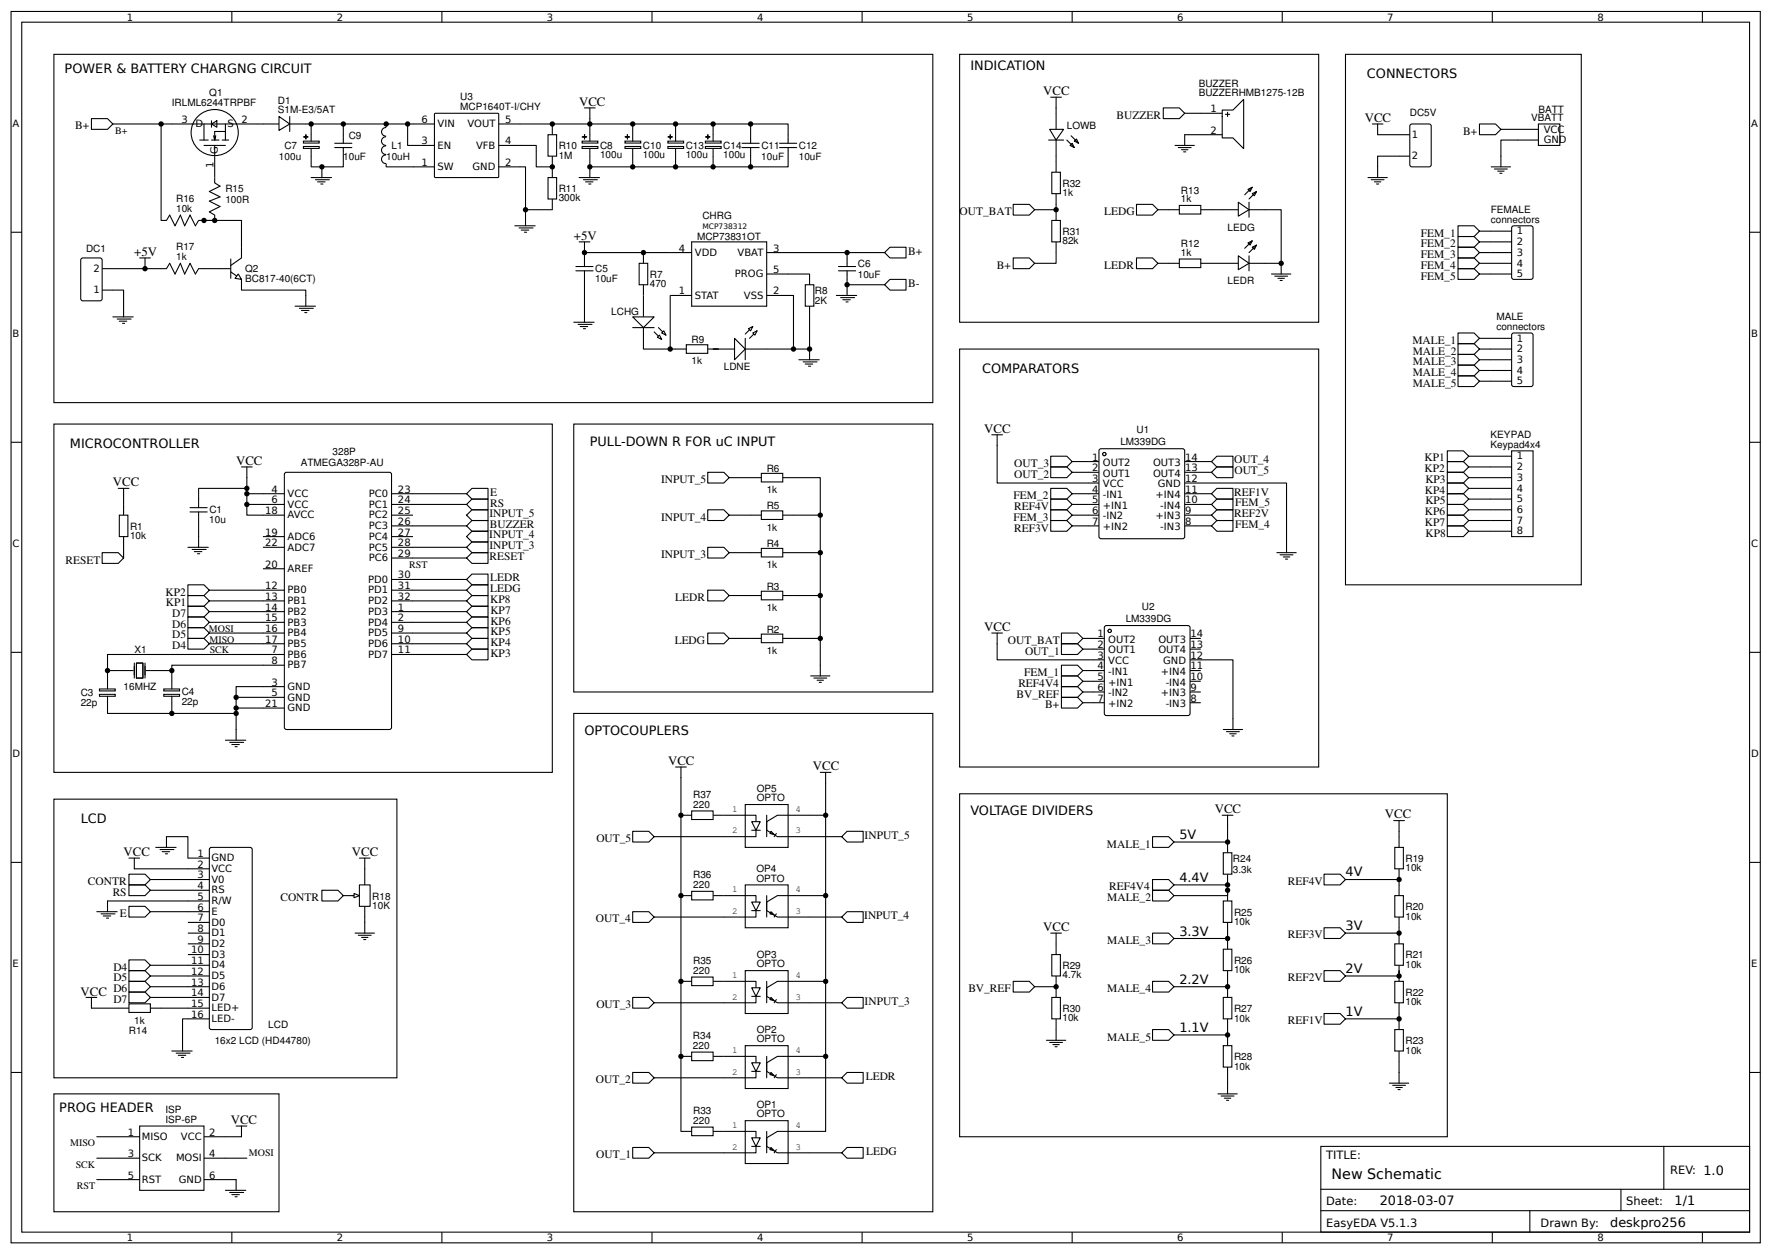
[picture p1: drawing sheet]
<svg xmlns="http://www.w3.org/2000/svg" width="437mm" height="310mm" viewBox="0 0 437 310" stroke-linecap="round" stroke-linejoin="round" font-family="sans-serif">
<g fill="none" stroke="#000" stroke-width=".26">
<path d="M2.7 2.8h431.8v304h-431.8zM5.4 5.5h426.5v298.7h-426.5zM57.2 2.8v2.7M109.1 2.8v2.7M160.9 2.8v2.7M212.8 2.8v2.7M264.7 2.8v2.7M316.5 2.8v2.7M368.4 2.8v2.7M420.2 2.8v2.7M2.7 57.3h2.7M431.9 57.3h2.6"/>
<path d="M2.7 109.2h2.7M70.5 116.7l25.6-.1 .5 .3 .1 62.7-.3 .4-25.7 .1-.4-.3-.1-62.7zM431.9 109.2h2.6M29.2 120.6h2.6M29.4 127.2h2.2v5.3h-2.2zM30.5 120.6v2.6M30.5 124.5v2.7M30.5 132.5v2.6M64.9 121.9h5.3M64.9 124.5h5.3M64.9 127.2h5.3M64.9 132.5h5.3"/>
<path d="M64.9 135.1h5.3M96.7 121.9h5.2M96.7 124.5h5.2M96.7 127.2h5.2M96.7 132.5h5.2M96.7 135.1h5.2M96.7 129.8h5.2M96.7 137.8h5.2M64.9 140.4h5.3M64.9 145.7h5.3M64.9 148.4h5.3M64.9 151h5.3"/>
<path d="M64.9 153.6h5.3M64.9 156.3h5.3M64.9 158.9h5.3M96.7 145.7h5.2M96.7 148.4h5.2M96.7 151h5.2M96.7 153.6h5.2M96.7 156.3h5.2M96.7 158.9h5.2M96.7 143.1h5.2M2.7 161.1h2.7M58.3 172.2h11.9"/>
<path d="M64.9 161.6h5.3M64.9 164.2h5.3M64.9 174.8h5.3M70.2 169.5h-11.9v13.2M96.7 161.6h5.2M431.9 161.1h2.6M55.6 182.7h5.1M56.7 183.3h3.4M57.2 183.8h1.9M58 184.3h.6M2.7 212.9h2.7M431.9 212.9h2.6"/>
<path d="M2.7 264.8h2.7M431.9 264.8h2.6M326 283h105.9v21.2h-105.9zM326 293.6h105.9M326 298.9h105.9M377.6 298.9v5.3M400.1 293.6v5.3M410.7 283v10.6M57.2 304.2v2.6M109.1 304.2v2.6M160.9 304.2v2.6M212.8 304.2v2.6"/>
<path d="M264.7 304.2v2.6M316.5 304.2v2.6M368.4 304.2v2.6M420.2 304.2v2.6"/>
</g>
<path d="M373.1 111.3h5.3v21.2h-5.3z" fill="#fff" stroke="#000" stroke-width=".26"/>
<g fill="none" stroke="#000" stroke-width=".26">
<path d="M144.3 26.6h2.6M145.6 26.6v2.7M296.4 28h5.3M296.4 33.3h5.3M301.7 27.2h2.7l2.6-2.7v12.2l-2.6-2.6h-2.7zM302.5 28.2h1.1M303 27.7v1.1M127.1 55.7h5M128.1 56.3h3.5M128.7 56.8h1.8M129.5 57.3h.5M129.7 53.1v2.6"/>
<path d="M143 43.8h5M144 44.4h3.5M144.5 44.9h1.9M145.3 45.4h.6M145.6 41.2v2.6M170.7 59.7h18.6v15.9h-18.6zM367.9 57.1h5.2M367.9 59.7h5.2M373.4 55.8l4.5-.1 .5 .3v12.4l-.2 .5-4.5 .1-.5-.3-.1-12.4zM141.6 79.6h5.1M144.3 69v10.6M158.8 72.9v5.3"/>
<path d="M165.4 72.9h5.3M170.7 62.4h-26.4v1.3M189.3 72.9h6.6v13.3h3.9M189.3 62.4h5.2M189.3 67.7h10.5M199.8 78.2v10.6M206.5 72.9h5M207.5 73.5h3.5M208 74h1.9M208.8 74.5h.6M209.1 70.3v2.6M367.9 62.4h5.2"/>
<path d="M367.9 65h5.2M367.9 67.7h5.2M142.7 80.1h3.4M143.2 80.6h1.9M144 81.1h.5M158.8 80.9v5.3M197.2 88.8h5M198.3 89.3h3.4M198.8 89.9h1.8M199.6 90.4h.5M59.6 115.3h2.7M60.9 115.3v6.6h4"/>
<path d="M185.3 117.9h2.6M187.9 116.9h5.3v2.1h-5.3zM193.2 117.9h2.7M367.9 112.6h5.2M367.9 115.3h5.2M367.9 117.9h5.2M46.4 135.1h5M47.4 135.7h3.5M48 136.2h1.8M48.8 136.7h.5M49 132.5v2.6M60.9 121.9v2.6"/>
<path d="M64.9 124.5h-4v2.7h4M185.3 136.4h2.6M185.3 127.2h2.6M187.9 135.4h5.3v2.1h-5.3zM187.9 126.1h5.3v2.1h-5.3zM193.2 136.4h2.7M193.2 127.2h2.7M367.9 120.6h5.2M367.9 123.2h5.2M367.9 125.9h5.2M367.9 128.5h5.2M367.9 131.2h5.2"/>
<path d="M185.3 157.6h2.6M185.3 147h2.6M187.9 156.6h5.3v2.1h-5.3zM187.9 146h5.3v2.1h-5.3zM193.2 157.6h2.7M193.2 147h2.7M24.6 170.1h3.8v.5h-3.8zM24.6 171.4h3.8v.5h-3.8zM26.5 165.5v4.5M26.5 171.9v4.2M29.2 165.5h3.7M33.2 163.7v3.7"/>
<path d="M33.7 163.7h1.6v3.7h-1.6zM35.8 163.7v3.7M36.1 165.5h3.7M40.4 170.1h3.9v.5h-3.9zM40.4 171.4h3.9v.5h-3.9zM42.4 165.5v4.5M42.4 171.9v4.2M31.8 211.9h2.7M33.2 211.9v2.6h18.5M38.4 209.2h5.1M39.5 209.7h3.4M40 210.3h1.9"/>
<path d="M40.8 210.8h.6M41.1 209.2v-2.6h5.3v5.3h5.3M46.4 217.1h5.3M46.4 219.8h5.3M51.9 209.3l9.8-.1 .5 .3 .1 .2v44l-.1 .2-.5 .3h-9.5l-.3-.1-.2-.4v-44zM23.9 225.1h5M25 225.6h3.4M25.5 226.1h1.8M26.3 226.7h.5M46.4 225.1h5.3M46.4 227.7h5.3M46.4 230.4h5.3"/>
<path d="M46.4 233h5.3M46.4 235.7h5.3M46.4 238.3h5.3M51.7 222.4h-25.2v2.7M21.2 246.2h2.7M22.6 246.2v2.7M42.4 259.5h5M46.4 241h5.3M46.4 243.6h5.3M46.4 246.2h5.3M46.4 248.9h5.3M51.7 251.5h-6.6v8"/>
<path d="M34.5 278h15.9v15.9h-15.9zM43.5 260h3.4M44 260.5h1.9M44.8 261.1h.5M58.3 278h2.6M59.6 278v2.6h-9.2M23.9 280.6h10.6M23.9 285.9h10.6M23.9 291.2h10.6M50.4 285.9h10.5M50.4 291.2h7.9v2.7M55.6 293.9h5.1"/>
<path d="M56.7 294.4h3.4M57.2 294.9h1.9M58 295.5h.6"/>
</g>
<path d="M156.2 78.2h5.3l-2.7 2.7z" fill="#fff" stroke="#000" stroke-width=".26"/>
<path d="M161.5 81.9l1.8 1.9M162.5 80.9l1.9 1.8" fill="none" stroke="#000" stroke-width=".26"/>
<g fill="#fff" stroke="#000" stroke-width=".26">
<path d="M162.3 83.3l.5-.6 .5 1.1z"/>
<path d="M163.3 82.2l.6-.5 .5 1z"/>
</g>
<g fill="none" stroke="#000" stroke-width=".26">
<path d="M27.9 78.2h5M28.9 78.8h3.5M29.4 79.3h1.9M30.2 79.8h.6M30.5 75.6v2.6M142.2 66.9h4.2M142.2 65.8h4.2M144.3 63.7v2.1M144.3 66.9v2.1M157.8 65h2.1v5.3h-2.1zM158.8 62.4v2.6M158.8 70.3v2.6"/>
<path d="M198.8 70.3h2.1v5.3h-2.1zM199.8 67.7v2.6M199.8 75.6v2.6M207 66.9h4.2M207 65.8h4.2M209.1 63.7v2.1M209.1 66.9v2.1M156.2 80.9h5.3"/>
</g>
<path d="M379.8 30.6h5.2v5.3h-5.2z" fill="#fff" stroke="#000" stroke-width=".26"/>
<path d="M374.5 31.9h5.3M374.5 34.6h5.3M176 86.2h5.3M184 86.2h5.3" fill="none" stroke="#000" stroke-width=".26"/>
<path d="M181.3 83.5l2.7 2.7-2.7 2.6z" fill="#fff" stroke="#000" stroke-width=".26"/>
<path d="M185.8 80.6l-1.8 1.9M186.9 81.7l-1.9 1.8" fill="none" stroke="#000" stroke-width=".26"/>
<g fill="#fff" stroke="#000" stroke-width=".26">
<path d="M185.8 82.2l1.1-.5-.6 1z"/>
<path d="M184.8 81.1l1-.5-.5 1.1z"/>
</g>
<g fill="none" stroke="#000" stroke-width=".26">
<path d="M76.8 33.3v1.5M76.8 36.7v1.8M95.3 36a1.06 1.06 0 0 0-1.1 1.1 1.06 1.06 0 0 0 1.1 1M95.3 33.8a1.06 1.06 0 0 0-1.1 1 1.06 1.06 0 0 0 1.1 1.1M95.3 38.3a1.06 1.06 0 0 0-1.1 1 1.06 1.06 0 0 0 1.1 1.1M95.3 31.5a1.06 1.06 0 0 0-1.1 1 1.06 1.06 0 0 0 1.1 1.1M95.3 30.6v.8M100.6 30.6v5.3h1.3M128.4 35.9h4v5.3h3.9M135.3 33.3h2.1v5.2h-2.1zM136.3 30.6v2.7M136.3 38.5v5.3"/>
<path d="M76.8 43.8h5M77.9 44.4h3.4M78.4 44.9h1.8M79.2 45.4h.5M79.5 41.2v2.6M95.3 40.4v.8h6.6M135.3 43.8h2.1v5.3h-2.1zM136.3 49.1v2.7h-6.6v1.3M288.5 51.8h2.6M291.1 50.7h5.3v2.1h-5.3zM296.4 51.8h2.7M301.7 51.8h4"/>
<path d="M305.7 49.9l2.6 1.9-2.6 1.6zM308.1 60l1-.5-.5 1zM308.1 46.8l1-.6-.5 1.1zM308.3 51.8h4M308.3 49.9v3.7M309.1 47.8l1.1-.5-.6 1zM309.1 59.5l-1.8 1.8M309.1 46.2l-1.8 1.9M310.2 47.3l-1.9 1.8M165.4 72.9v13.3M288.5 65h2.6M291.1 63.9h5.3v2.2h-5.3z"/>
<path d="M296.4 65h2.7M301.7 65h4M305.7 63.2l2.6 1.8-2.6 1.6zM308.3 65h4M308.3 63.2v3.7M309.1 61l1.1-.5-.6 1.1zM310.2 60.5l-1.9 1.9M166.8 86.2h2.6M169.4 85.1h5.3v2.1h-5.3zM174.7 86.2h2.7M184 83.5v5.3"/>
</g>
<path d="M74.9 36.2h3.9v.4h-3.9z" fill="#fff" stroke="#000" stroke-width=".26"/>
<path d="M74.9 34.8h3.9v.5h-3.9zM76.8 30.6v2.7M76.8 38.5v2.7" fill="none" stroke="#000" stroke-width=".26"/>
<g fill="#fff" stroke="#000" stroke-width=".26">
<path d="M75 33.8h1z"/>
<path d="M75.5 33.3v1z"/>
</g>
<path d="M145.6 33.3v1.5M145.6 36.7v1.8" fill="none" stroke="#000" stroke-width=".26"/>
<path d="M143.7 36.2h3.9v.4h-3.9z" fill="#fff" stroke="#000" stroke-width=".26"/>
<path d="M143.7 34.8h3.9v.5h-3.9zM145.6 30.6v2.7M145.6 38.5v2.7" fill="none" stroke="#000" stroke-width=".26"/>
<g fill="#fff" stroke="#000" stroke-width=".26">
<path d="M143.7 33.8h1.1z"/>
<path d="M144.3 33.3v1z"/>
</g>
<path d="M64.9 30.6h4M71.5 30.6h4M46.9 125.3h4.2M46.9 126.4h4.2M49 120.6v4.7M49 126.4v4.8M22.6 248.9h9.2M31.8 247.8h5.3v2.2h-5.3zM37.1 248.9h2.7" fill="none" stroke="#000" stroke-width=".26"/>
<path d="M68.9 28.8l2.6 1.8-2.6 1.6z" fill="#fff" stroke="#000" stroke-width=".26"/>
<path d="M27.9 30.6h11.9v23.8M71.5 28.8v3.7M82.6 36.4h4.3M82.6 35.4h4.3M84.7 36.4v4.8h-7.9M84.7 33.3v2.1M156.2 33.3v1.5M156.2 36.7v1.8M128.4 41.2h1.3v10.6" fill="none" stroke="#000" stroke-width=".26"/>
<path d="M154.3 36.2h3.9v.4h-3.9z" fill="#fff" stroke="#000" stroke-width=".26"/>
<path d="M154.3 34.8h3.9v.5h-3.9zM156.2 30.6v2.7M156.2 38.5v2.7" fill="none" stroke="#000" stroke-width=".26"/>
<g fill="#fff" stroke="#000" stroke-width=".26">
<path d="M154.3 33.8h1.1z"/>
<path d="M154.9 33.3v1z"/>
</g>
<g fill="none" stroke="#000" stroke-width=".26">
<path d="M42.4 30.6h21.2M49.3 34.6h2.1M50.4 35.9h5.2M50.4 30.6v4M52.2 30.6l1.3-.8v1.6zM52.2 34.6h1.9M52.2 29.8v1.6M52.7 33.5l.3 1.1M53 35.9v2.4M53 38.5v6.7l1.3 .8-2.6 1.3 2.6 1.3-2.6 1.1 2.6 1.3-2.6 1.3 1.3 .8v1.3M54.8 34.6h1.6M55.6 32.5h-2.6v2.1l.3-1.1"/>
<path d="M55.6 30.6v4M194.5 38.5v2.7h-48.9M39.8 54.4h1.3l.8-1.3 1.3 2.6 1.3-2.6 1.1 2.6 1.3-2.6 1.3 2.6 .8-1.3h1.4M54.3 66.3h2.7M57 67.1l2.6 1.9v2.6M57 63.9v4.8M59.6 61v2.7l-2.6 1.8"/>
<circle cx="53.1" cy="32.7" r="5.8"/>
</g>
<path d="M58.8 67.7l.8 1.3-1.6-.3z" fill="#fff" stroke="#000" stroke-width=".26"/>
<path d="M39.8 66.3h1.3l.8-1.3 1.3 2.7 1.3-2.7 1.1 2.7 1.3-2.7 1.3 2.7 .8-1.4h5.3M72.8 75.6h5.1M73.9 76.1h3.4M74.4 76.6h1.9M75.2 77.2h.6M75.5 72.9v2.7M88.7 218.5h2.7v5.3h-2.7zM90 215.8v2.7M86.1 221.1h2.6M90 223.8v2.6" fill="none" stroke="#000" stroke-width=".26"/>
<path d="M87.4 220.6l1.3 .5-1.3 .5z" fill="#fff" stroke="#000" stroke-width=".26"/>
<path d="M367.9 83.5h5.2M367.9 86.2h5.2M367.9 88.8h5.2M367.9 91.5h5.2M367.9 94.1h5.2M373.4 82.3l4.5-.1 .5 .3v12.4l-.2 .5h-4.5l-.5-.2-.1-12.5z" fill="none" stroke="#000" stroke-width=".26"/>
<circle cx="272.6" cy="112.1" r=".4" fill="#fff" stroke="#000" stroke-width=".26"/>
<path d="M271.5 110.9l20.4-.1 .5 .2v21.5l-.2 .4-20.4 .1-.5-.3v-21.4z" fill="none" stroke="#000" stroke-width=".26"/>
<circle cx="272.6" cy="112.1" r=".4" fill="#fff" stroke="#000" stroke-width=".26"/>
<g fill="none" stroke="#000" stroke-width=".26">
<path d="M244.8 107.3h2.7M246.1 107.3v11.9h25.2M268.6 114h2.7M268.6 116.6h2.7M292.4 119.2h25.2v17.2M292.4 114h2.7M292.4 116.6h2.7M268.6 121.9h2.7M268.6 124.5h2.7M268.6 127.2h2.7M268.6 129.8h2.7M292.4 121.9h2.7"/>
<path d="M292.4 124.5h2.7M292.4 127.2h2.7M292.4 129.8h2.7M315.2 136.4h4.8M316 137h3.2M316.8 137.5h1.6M317.3 138h.5M180 147h5.3M180 157.6h5.3"/>
</g>
<circle cx="273.9" cy="155.8" r=".4" fill="#fff" stroke="#000" stroke-width=".26"/>
<path d="M272.9 154.5l20.3-.1 .5 .3 .1 21.4-.3 .5-20.4 .1-.4-.3-.1-21.4z" fill="none" stroke="#000" stroke-width=".26"/>
<circle cx="273.9" cy="155.8" r=".4" fill="#fff" stroke="#000" stroke-width=".26"/>
<g fill="none" stroke="#000" stroke-width=".26">
<path d="M183.2 36.4h4.2M183.2 35.4h4.2M185.3 30.6v4.8M185.3 36.4v4.8M192.4 36.4h4.3M192.4 35.4h4.3M194.5 33.3v2.1M194.5 36.4v2.1M258.8 34.6h3.7M259.1 31.9h3.4l-1.8 2.7zM259.4 24h2.6M260.7 24v7.9"/>
<path d="M260.7 34.6v3.9M260.7 39.9v2.6M263.3 34.6l1.9 1.8M264.1 35.9l.6-.5 .5 1zM264.4 33.5l1.9 1.9M265.2 34.8l.5-.5 .6 1.1zM259.6 54.4h2.2v5.3h-2.2zM259.6 42.5h2.2v5.3h-2.2zM260.7 47.8v2.7M260.7 51.8v2.6M260.7 59.7v2.7M244.8 156.3h2.7"/>
<path d="M246.1 156.3v6.6h26.5M270 157.6h2.6M293.8 157.6h2.6M270 160.3h2.6M270 165.5h2.6M270 168.2h2.6M270 170.8h2.6M270 173.5h2.6M293.8 162.9h10.6v17.2M293.8 160.3h2.6M293.8 165.5h2.6M293.8 168.2h2.6"/>
<path d="M293.8 170.8h2.6M293.8 173.5h2.6M302 180.1h4.7M302.8 180.6h3.1M303.6 181.2h1.5M304.1 181.7h.5M301.7 201.3h2.7M302 210.5h2.1v5.3h-2.1zM303 201.3v6.6h-13.2M303 207.9v2.6M303 215.8v2.7M303 219.8v2.6"/>
<path d="M344 202.6h2.7M344.3 209.2h2.1v5.3h-2.1zM345.4 202.6v2.6M345.4 206.6v2.6M345.4 214.5v2.6M345.4 218.5v2.6M259.4 230.4h2.6M259.6 235.7h2.2v5.3h-2.2zM260.7 230.4v5.3M302 222.4h2.1v5.3h-2.1zM302 234.3h2.1v5.3h-2.1zM303 227.7v2.7"/>
<path d="M303 231.7v2.6M303 239.6v2.7M344.3 221.1h2.1v5.3h-2.1zM344.3 233h2.1v5.3h-2.1zM345.4 226.4v2.6M345.4 230.4v2.6M345.4 238.3v4M258.3 256.8h4.8M259.1 257.4h3.2M259.6 246.2h2.2v5.3h-2.2zM259.9 257.9h1.6M260.4 258.4h.6"/>
<path d="M260.7 241v5.2M260.7 251.5v5.3M302 246.2h2.1v5.3h-2.1zM302 258.2h2.1v5.2h-2.1zM303 243.6v2.6M303 251.5v2.7M303 255.5v2.7M344.3 242.3h2.1v5.3h-2.1zM344.3 254.2h2.1v5.3h-2.1zM345.4 247.6v2.6M345.4 251.5v2.7M345.4 259.5v2.6"/>
<path d="M178.7 279.3h7.9v5.3h-7.9M184 276.7h10.5v10.6h-10.5zM199.8 279.3h-7.9l-2.6 1.6v2.1l2.6 1.6h7.9M300.6 270.1h4.8M301.4 270.6h3.2M302.2 271.1h1.6M302.8 271.6h.5M303 263.4v2.7M303 267.4v2.7M343 267.4h4.7M343.8 267.9h3.1M344.6 268.5h1.6"/>
<path d="M345.1 269h.5M345.4 264.8v2.6M185.6 283h2.1"/>
</g>
<path d="M185.6 280.9h2.1l-1.1 2.1z" fill="#fff" stroke="#000" stroke-width=".26"/>
<path d="M184 258.2h10.5v10.5h-10.5zM178.7 260.8h7.9v5.3h-7.9M185.6 264.5h2.1M189.3 279.3v5.3M199.8 260.8h-7.9l-2.6 1.6v2.1l2.6 1.6h7.9M190.3 283.3l.8 .8-1-.3zM191.6 283.8l-.5 .8" fill="none" stroke="#000" stroke-width=".26"/>
<path d="M185.6 262.4h2.1l-1.1 2.1z" fill="#fff" stroke="#000" stroke-width=".26"/>
<path d="M184 239.6h10.5v10.6h-10.5zM178.7 242.3h7.9v5.3h-7.9M185.6 246h2.1M199.8 242.3h-7.9l-2.6 1.6v2.1l2.6 1.6h7.9M189.3 260.8v5.3M190.3 264.8l.8 .8-1-.3zM191.6 265.3l-.5 .8" fill="none" stroke="#000" stroke-width=".26"/>
<path d="M185.6 243.9h2.1l-1.1 2.1z" fill="#fff" stroke="#000" stroke-width=".26"/>
<path d="M184 218.5h10.5v10.5h-10.5zM178.7 221.1h7.9v5.3h-7.9M185.6 224.8h2.1M199.8 221.1h-7.9l-2.6 1.6v2.1l2.6 1.6h7.9M189.3 242.3v5.3M190.3 246.2l.8 .8-1-.2zM191.6 246.8l-.5 .8" fill="none" stroke="#000" stroke-width=".26"/>
<path d="M185.6 222.7h2.1l-1.1 2.1z" fill="#fff" stroke="#000" stroke-width=".26"/>
<path d="M184 198.6h10.5v10.6h-10.5zM178.7 201.3h7.9v5.3h-7.9M185.6 205h2.1M199.8 201.3h-7.9l-2.6 1.6v2.1l2.6 1.6h7.9M189.3 221.1v5.3M190.3 225.1l.8 .8-1-.3zM191.6 225.6l-.5 .8" fill="none" stroke="#000" stroke-width=".26"/>
<path d="M185.6 202.9h2.1l-1.1 2.1z" fill="#fff" stroke="#000" stroke-width=".26"/>
<g fill="none" stroke="#000" stroke-width=".26">
<path d="M84.7 30.6v2.7M166.8 33.3v1.5M166.8 36.7v1.8M166.8 189.4h2.6M168.1 189.4v2.6M202.5 190.7h2.6M203.8 190.7v2.6M168.1 201.3h2.6M170.7 200.2h5.3v2.1h-5.3zM176 201.3h2.7M189.3 201.3v5.3M190.3 205.2l.8 .8-1-.2z"/>
<path d="M191.6 205.8l-.5 .8M168.1 221.1h2.6M170.7 220.1h5.3v2.1h-5.3zM176 221.1h2.7M168.1 242.3h2.6M170.7 259.7h5.3v2.2h-5.3zM170.7 241.2h5.3v2.1h-5.3zM176 242.3h2.7M168.1 279.3h2.6M168.1 260.8h2.6M170.7 278.3h5.3v2.1h-5.3zM176 279.3h2.7"/>
<path d="M176 260.8h2.7"/>
</g>
<path d="M164.9 36.2h3.9v.4h-3.9z" fill="#fff" stroke="#000" stroke-width=".26"/>
<path d="M164.9 34.8h3.9v.5h-3.9zM166.8 30.6v2.7M166.8 38.5v2.7" fill="none" stroke="#000" stroke-width=".26"/>
<g fill="#fff" stroke="#000" stroke-width=".26">
<path d="M164.9 33.8h1.1z"/>
<path d="M165.4 33.3l.1 1z"/>
</g>
<path d="M176 33.3v1.5M176 36.7v1.8" fill="none" stroke="#000" stroke-width=".26"/>
<path d="M174.1 36.2h3.9v.4h-3.9z" fill="#fff" stroke="#000" stroke-width=".26"/>
<path d="M174.1 34.8h3.9v.5h-3.9zM176 30.6v2.7M176 38.5v2.7" fill="none" stroke="#000" stroke-width=".26"/>
<g fill="#fff" stroke="#000" stroke-width=".26">
<path d="M174.2 33.8h1z"/>
<path d="M174.7 33.3v1z"/>
</g>
<g fill="none" stroke="#000" stroke-width=".26">
<path d="M13.3 13.4h217v86h-217zM236.9 13.4h88.6v66.2h-88.6zM332.1 13.4h58.2v131h-58.2zM22.6 29.3h3.9l1.4 1.3-1.4 1.3h-3.9zM39.8 30.6h2.6M63.6 30.6h1.3M75.5 30.6h31.7M101.9 35.9h5.3M107.4 28h15.4l.3 .1v15.5l-.1 .2h-15.5l-.2-.1-.1-15.5zM123.1 30.6h71.4v2.7M123.1 35.9h5.3M145.6 29.3v1.3"/>
<path d="M260.7 38.5v1.4M287.2 26.6h3.9l1.3 1.4-1.3 1.3h-3.9zM290.1 35.9h4.7M290.9 36.4h3.1M291.7 37h1.5M292.2 37.5h.5M292.4 28h4M296.4 33.3h-4v2.6M338.7 30.6h2.7M340.1 30.6v2.7h7.9M348 38.5h-7.9v5.3M348.3 30.7l4.5-.1 .4 .3 .1 9.8-.3 .4-4.5 .1-.4-.3-.1-9.8z"/>
<path d="M365.2 30.6h4l1.3 1.3-1.3 1.4h-4zM370.5 31.9h4M374.5 34.6h-4v6.6M53 54.4h-2.6h9.2v6.6M101.9 41.2h5.3M123.1 41.2h5.3M143 59.7h2.6M144.3 59.7v2.7M250.1 50.5h4l1.3 1.3-1.3 1.3h-4zM260.7 50.5v1.3h-5.3M280.5 50.5h4l1.3 1.3-1.3 1.3h-4zM285.8 51.8h2.7"/>
<path d="M299.1 51.8h2.6M312.3 51.8h4v13.2h-4M337.7 43.8h4.8M338.5 44.4h3.2M339.3 44.9h1.6M339.8 45.4h.5M359.9 55.7h4l1.3 1.4-1.3 1.3h-4zM359.9 58.4h4l1.3 1.3-1.3 1.3h-4zM365.2 59.7h2.7M365.2 57.1h2.7M368.1 41.2h4.8M368.9 41.7h3.2"/>
<path d="M369.7 42.3h1.6M370.2 42.8h.6M20.2 63.8l4.5-.1 .4 .2 .1 9.8-.2 .5-4.5 .1-.5-.3-.1-9.8zM25.2 71.6h5.3v4M25.2 66.3h14.6M34.5 63.7h2.6M35.8 63.7v2.6M59.6 71.6h15.9v1.3M194.5 62.4h23.9M209.1 69v1.3h9.3M209.1 62.4v1.3M218.4 70.3l1.3-1.3h4v2.6h-4z"/>
<path d="M218.4 62.4l1.3-1.4h4v2.7h-4zM250.1 63.7h4l1.3 1.3-1.3 1.3h-4zM260.7 62.4v2.6h-5.3M280.5 63.7h4l1.3 1.3-1.3 1.3h-4zM285.8 65h2.7M299.1 65h2.6M313.9 67.7h4.7M314.7 68.2h3.1M315.5 68.7h1.6M316 69.2h.5M316.3 65v2.7M359.9 61h4l1.3 1.4-1.3 1.3h-4z"/>
<path d="M359.9 63.7h4l1.3 1.3-1.3 1.3h-4zM359.9 66.3h4l1.3 1.4-1.3 1.3h-4zM365.2 62.4h2.7M365.2 67.7h2.7M365.2 65h2.7M158.8 86.2h8M176 86.2h1.4M189.3 86.2h6.6M236.9 86.2h88.6v103.2h-88.6zM359.9 82.2h4l1.3 1.3-1.3 1.4h-4zM359.9 84.9h4l1.3 1.3-1.3 1.3h-4zM359.9 87.5h4l1.3 1.3-1.3 1.3h-4z"/>
<path d="M359.9 90.1h4l1.3 1.4-1.3 1.3h-4zM359.9 92.8h4l1.3 1.3-1.3 1.3h-4zM365.2 83.5h2.7M365.2 86.2h2.7M365.2 88.8h2.7M365.2 91.5h2.7M365.2 94.1h2.7M13.3 104.7h123v86h-123zM141.6 104.7h88.7v66.1h-88.7zM174.7 116.6h4l1.3 1.3-1.3 1.3h-4zM180 117.9h5.3M195.9 117.9h6.6v49"/>
<path d="M259.4 115.3h3.9l1.4 1.3-1.4 1.3h-3.9zM259.4 112.6h3.9l1.4 1.4-1.4 1.3h-3.9zM264.7 114h3.9M264.7 116.6h3.9M295.1 114h4M295.1 116.6h4M299.1 114l1.3-1.4h4v2.7h-4zM299.1 116.6l1.3-1.3h4v2.6h-4zM357.3 114h3.9l1.4 1.3-1.4 1.3h-3.9zM357.3 111.3h3.9l1.4 1.3-1.4 1.4h-3.9zM357.3 119.2h3.9l1.4 1.4-1.4 1.3h-3.9zM357.3 116.6h3.9l1.4 1.3-1.4 1.3h-3.9z"/>
<path d="M362.6 117.9h5.3M362.6 115.3h5.3M362.6 112.6h5.3M25.2 136.4h4l1.3 1.4-1.3 1.3h-4zM30.5 123.2v1.3M30.5 135.1v2.7M49 131.2v1.3M49 120.6h11.9M101.9 129.8h13.3M101.9 124.5h13.3M101.9 121.9h13.3M101.9 137.8h13.3"/>
<path d="M101.9 135.1h13.3M115.2 124.5l1.3-1.3h4v2.7h-4zM115.2 121.9l1.3-1.3h4v2.6h-4zM115.2 129.8l1.3-1.3h4v2.7h-4zM115.2 137.8l1.3-1.4h4v2.7h-4zM115.2 132.5l1.3-1.3h4v2.6h-4zM115.2 127.2l1.3-1.3h4v2.6h-4zM116.5 133.8h4v2.6h-4l-1.3-1.3zM174.7 135.1h4l1.3 1.3-1.3 1.4h-4zM174.7 125.9h4l1.3 1.3-1.3 1.3h-4zM180 127.2h5.3M180 136.4h5.3"/>
<path d="M195.9 127.2h6.6M195.9 136.4h6.6M259.4 123.2h3.9l1.4 1.3-1.4 1.4h-3.9zM259.4 128.5h3.9l1.4 1.3-1.4 1.4h-3.9zM259.4 120.6h3.9l1.4 1.3-1.4 1.3h-3.9zM259.4 125.9h3.9l1.4 1.3-1.4 1.3h-3.9zM264.7 129.8h3.9M264.7 124.5h3.9M264.7 127.2h3.9M264.7 121.9h3.9M295.1 129.8h4M295.1 124.5h4"/>
<path d="M295.1 127.2h4M295.1 121.9h4M299.1 127.2l1.3-1.3h4v2.6h-4zM299.1 121.9l1.3-1.3h4v2.6h-4zM299.1 129.8l1.3-1.3h4v2.7h-4zM299.1 124.5l1.3-1.3h4v2.7h-4zM357.3 129.8h3.9l1.4 1.4-1.4 1.3h-3.9zM357.3 127.2h3.9l1.4 1.3-1.4 1.3h-3.9zM357.3 124.5h3.9l1.4 1.4-1.4 1.3h-3.9zM357.3 121.9h3.9l1.4 1.3-1.4 1.3h-3.9zM362.6 120.6h5.3M362.6 131.2h5.3"/>
<path d="M362.6 128.5h5.3M362.6 125.9h5.3M362.6 123.2h5.3M46.4 149.7h4l1.3 1.3-1.3 1.3h-4zM46.4 152.3h4l1.3 1.3-1.3 1.4h-4zM46.4 155h4l1.3 1.3-1.3 1.3h-4zM46.4 157.6h4l1.3 1.3-1.3 1.4h-4zM46.4 144.4h4l1.3 1.3-1.3 1.3h-4zM46.4 147h4l1.3 1.4-1.3 1.3h-4zM51.7 151h13.2M51.7 153.6h13.2M51.7 156.3h13.2"/>
<path d="M51.7 158.9h13.2M51.7 148.4h13.2M51.7 145.7h13.2M101.9 151h13.3M101.9 153.6h13.3M101.9 156.3h13.3M101.9 158.9h13.3M101.9 148.4h13.3M101.9 145.7h13.3M101.9 143.1h13.3M115.2 148.4l1.3-1.4h4v2.7h-4zM115.2 151l1.3-1.3h4v2.6h-4z"/>
<path d="M115.2 153.6l1.3-1.3h4v2.7h-4zM115.2 156.3l1.3-1.3h4v2.6h-4zM115.2 158.9l1.3-1.3h4v2.7h-4zM115.2 145.7l1.3-1.3h4v2.6h-4zM115.2 143.1l1.3-1.4h4v2.7h-4zM174.7 156.3h4l1.3 1.3-1.3 1.3h-4zM174.7 145.7h4l1.3 1.3-1.3 1.4h-4zM195.9 157.6h6.6M195.9 147h6.6M262 158.9h4l1.3 1.4-1.3 1.3h-4zM262 156.3h4l1.3 1.3-1.3 1.3h-4zM267.3 157.6h2.7"/>
<path d="M26.5 176.1h31.8M58.3 174.8h6.6M64.9 161.6h-38.4v3.9h2.7M64.9 164.2h-22.5v1.3h-2.6M101.9 161.6h13.3M115.2 161.6l1.3-1.3h4v2.6h-4zM141.6 176.1h88.7v123.1h-88.7zM200.1 166.9h4.8M200.9 167.4h3.2M201.7 167.9h1.6M202.2 168.5h.6M262 172.2h4l1.3 1.3-1.3 1.3h-4z"/>
<path d="M262 169.5h4l1.3 1.3-1.3 1.4h-4zM262 164.2h4l1.3 1.3-1.3 1.4h-4zM262 166.9h4l1.3 1.3-1.3 1.3h-4zM267.3 170.8h2.7M267.3 165.5h2.7M267.3 168.2h2.7M267.3 160.3h2.7M267.3 173.5h2.7M13.3 197.3h84.7v68.8h-84.7zM168.1 192v87.3M203.8 193.3v86h-4M236.9 196h120.4v84.6h-120.4z"/>
<path d="M31.8 218.5h4l1.3 1.3-1.3 1.3h-4zM31.8 215.8h4l1.3 1.3-1.3 1.4h-4zM37.1 219.8h9.3M37.1 217.1h9.3M79.5 219.8h3.9l1.3 1.3-1.3 1.3h-3.9zM88.7 211.9h2.7M90 211.9v3.9M156.2 205.2h4l1.3 1.4-1.3 1.3h-4zM161.5 206.6h17.2M199.8 206.6h8M199.8 201.3h4M207.8 206.6l1.3-1.4h4v2.7h-4z"/>
<path d="M284.5 217.1h4l1.3 1.4-1.3 1.3h-4zM284.5 206.6h4l1.3 1.3-1.3 1.3h-4zM284.5 219.8h4l1.3 1.3-1.3 1.3h-4zM289.8 218.5h13.2v2.6h-13.2M326.8 215.8h4l1.3 1.3-1.3 1.4h-4zM332.1 217.1h13.3v1.4M345.4 205.2v1.4M31.8 239.6h4l1.3 1.4-1.3 1.3h-4zM31.8 237h4l1.3 1.3-1.3 1.3h-4zM31.8 223.8h4l1.3 1.3-1.3 1.3h-4zM37.1 238.3h9.3M37.1 225.1h9.3"/>
<path d="M84.7 221.1h1.4M87.7 230.4h4.7M88.5 230.9h3.1M89.2 231.4h1.6M89.8 232h.5M90 226.4v4M156.2 225.1h4l1.3 1.3-1.3 1.3h-4zM161.5 226.4h17.2M199.8 226.4h8M199.8 221.1h4M207.8 226.4l1.3-1.3h4v2.6h-4zM284.5 230.4h4l1.3 1.3-1.3 1.3h-4z"/>
<path d="M303 230.4v1.3h-13.2M326.8 229h4l1.3 1.4-1.3 1.3h-4zM326.8 239.6h4l1.3 1.4-1.3 1.3h-4zM345.4 229v1.4h-13.3M345.4 239.6v1.4h-13.3M31.8 244.9h4l1.3 1.3-1.3 1.4h-4zM31.8 242.3h4l1.3 1.3-1.3 1.3h-4zM37.1 241h9.3M37.1 243.6h9.3M37.1 246.2h9.3M39.8 248.9h6.6M156.2 246.2h4l1.3 1.4-1.3 1.3h-4z"/>
<path d="M161.5 247.6h17.2M199.8 247.6h8M199.8 242.3h4M207.8 247.6l1.3-1.4h4v2.7h-4zM250.1 242.3h4l1.3 1.3-1.3 1.3h-4zM255.4 243.6h5.3M284.5 242.3h4l1.3 1.3-1.3 1.3h-4zM284.5 254.2h4l1.3 1.3-1.3 1.3h-4zM303 242.3v1.3h-13.2M303 254.2v1.3h-13.2M326.8 250.2h4l1.3 1.3-1.3 1.4h-4zM345.4 250.2v1.3h-13.3"/>
<path d="M13.3 270.1h55.6v29.1h-55.6zM156.2 264.8h4l1.3 1.3-1.3 1.3h-4zM161.5 266.1h17.2M199.8 266.1h8M199.8 260.8h4M207.8 266.1l1.3-1.3h4v2.6h-4zM303 266.1v1.3M345.4 262.1v2.7M156.2 283.3h4l1.3 1.3-1.3 1.3h-4zM161.5 284.6h17.2M199.8 284.6h8M207.8 284.6l1.3-1.3h4v2.6h-4z"/>
</g>
<g fill="#000">
<circle cx="39.8" cy="30.6" r=".66"/>
<circle cx="76.8" cy="30.6" r=".66"/>
<circle cx="84.7" cy="30.6" r=".66"/>
<circle cx="95.3" cy="30.6" r=".66"/>
<circle cx="100.6" cy="30.6" r=".66"/>
<circle cx="136.3" cy="30.6" r=".66"/>
<circle cx="145.6" cy="30.6" r=".66"/>
<circle cx="156.2" cy="30.6" r=".66"/>
<circle cx="166.8" cy="30.6" r=".66"/>
<circle cx="176" cy="30.6" r=".66"/>
<circle cx="185.3" cy="30.6" r=".66"/>
<circle cx="50.4" cy="54.4" r=".66"/>
<circle cx="53" cy="54.4" r=".66"/>
<circle cx="79.5" cy="41.2" r=".66"/>
<circle cx="129.7" cy="51.8" r=".66"/>
<circle cx="136.3" cy="41.2" r=".66"/>
<circle cx="145.6" cy="41.2" r=".66"/>
<circle cx="156.2" cy="41.2" r=".66"/>
<circle cx="166.8" cy="41.2" r=".66"/>
<circle cx="176" cy="41.2" r=".66"/>
<circle cx="185.3" cy="41.2" r=".66"/>
<circle cx="260.7" cy="51.8" r=".66"/>
<circle cx="35.8" cy="66.3" r=".66"/>
<circle cx="144.3" cy="62.4" r=".66"/>
<circle cx="158.8" cy="62.4" r=".66"/>
<circle cx="209.1" cy="62.4" r=".66"/>
<circle cx="209.1" cy="70.3" r=".66"/>
<circle cx="316.3" cy="65" r=".66"/>
<circle cx="165.4" cy="86.2" r=".66"/>
<circle cx="195.9" cy="86.2" r=".66"/>
<circle cx="199.8" cy="86.2" r=".66"/>
<circle cx="60.9" cy="124.5" r=".66"/>
<circle cx="60.9" cy="120.6" r=".66"/>
<circle cx="60.9" cy="121.9" r=".66"/>
<circle cx="202.5" cy="136.4" r=".66"/>
<circle cx="202.5" cy="127.2" r=".66"/>
<circle cx="202.5" cy="157.6" r=".66"/>
<circle cx="202.5" cy="147" r=".66"/>
<circle cx="26.5" cy="165.5" r=".66"/>
<circle cx="42.4" cy="176.1" r=".66"/>
<circle cx="42.4" cy="165.5" r=".66"/>
<circle cx="58.3" cy="176.1" r=".66"/>
<circle cx="58.3" cy="174.8" r=".66"/>
<circle cx="58.3" cy="172.2" r=".66"/>
<circle cx="168.1" cy="201.3" r=".66"/>
<circle cx="203.8" cy="201.3" r=".66"/>
<circle cx="303" cy="218.5" r=".66"/>
<circle cx="303" cy="207.9" r=".66"/>
<circle cx="303" cy="219.8" r=".66"/>
<circle cx="345.4" cy="217.1" r=".66"/>
<circle cx="168.1" cy="221.1" r=".66"/>
<circle cx="203.8" cy="221.1" r=".66"/>
<circle cx="303" cy="231.7" r=".66"/>
<circle cx="345.4" cy="230.4" r=".66"/>
<circle cx="168.1" cy="242.3" r=".66"/>
<circle cx="203.8" cy="242.3" r=".66"/>
<circle cx="260.7" cy="243.6" r=".66"/>
<circle cx="303" cy="255.5" r=".66"/>
<circle cx="303" cy="243.6" r=".66"/>
<circle cx="345.4" cy="241" r=".66"/>
<circle cx="345.4" cy="251.5" r=".66"/>
<circle cx="168.1" cy="260.8" r=".66"/>
<circle cx="203.8" cy="260.8" r=".66"/>
</g>
<text font-size="3.5" x="328.7" y="291">New Schematic</text>
<g font-size="3.2">
<text x="16" y="18">POWER &amp; BATTERY CHARGNG CIRCUIT</text>
<text x="239.5" y="17.4">INDICATION</text>
<text x="257.5" y="23.5">VCC</text>
<text x="337.4" y="19.2">CONNECTORS</text>
<text x="143" y="26.1">VCC</text>
<text x="336.9" y="30.1">VCC</text>
<text x="141.6" y="59.2">+5V</text>
<text x="33.2" y="63.2">+5V</text>
<text x="242.4" y="92">COMPARATORS</text>
<text x="243" y="106.8">VCC</text>
<text x="17.3" y="110.5">MICROCONTROLLER</text>
<text x="145.6" y="110">PULL-DOWN R FOR uC INPUT</text>
<text x="58.3" y="114.7">VCC</text>
<text x="27.9" y="120">VCC</text>
<text x="243" y="155.8">VCC</text>
<text x="144.3" y="181.4">OPTOCOUPLERS</text>
<text x="164.9" y="188.8">VCC</text>
<text x="200.6" y="190.2">VCC</text>
<text x="19.9" y="203.2">LCD</text>
<text x="239.5" y="201.3">VOLTAGE DIVIDERS</text>
<text x="299.9" y="200.7">VCC</text>
<text x="341.9" y="202">VCC</text>
<text x="291.1" y="207.2">5V</text>
<text x="30.5" y="211.3">VCC</text>
<text x="86.9" y="211.3">VCC</text>
<text x="291.1" y="217.7">4.4V</text>
<text x="332.1" y="216.4">4V</text>
<text x="257.5" y="229.8">VCC</text>
<text x="291.1" y="231">3.3V</text>
<text x="332.1" y="229.6">3V</text>
<text x="19.9" y="245.8">VCC</text>
<text x="291.1" y="242.9">2.2V</text>
<text x="332.1" y="240.2">2V</text>
<text x="332.1" y="250.8">1V</text>
<text x="291.1" y="254.8">1.1V</text>
<text x="14.6" y="274.6">PROG HEADER</text>
<text x="57" y="277.5">VCC</text>
<text x="340.6" y="297.6">2018-03-07</text>
<text x="413.4" y="297.6">1/1</text>
<text x="397.5" y="302.9">deskpro256</text>
</g>
<g font-size="2.8">
<text x="275.6" y="29.4">BUZZER</text>
<text x="18.6" y="31.9">B+</text>
<text x="361.2" y="33.2">B+</text>
<text x="236.9" y="53.2">OUT_BAT</text>
<text x="272.6" y="53.2">LEDG</text>
<text x="350.7" y="58.4">FEM_1</text>
<text x="224.2" y="62.9">B+</text>
<text x="350.7" y="61.1">FEM_2</text>
<text x="350.7" y="63.7">FEM_3</text>
<text x="224.2" y="70.9">B-</text>
<text x="246.1" y="66.4">B+</text>
<text x="272.6" y="66.4">LEDR</text>
<text x="350.7" y="66.4">FEM_4</text>
<text x="350.7" y="69">FEM_5</text>
<text x="348.7" y="84.9">MALE_1</text>
<text x="348.7" y="87.6">MALE_2</text>
<text x="348.7" y="90.2">MALE_3</text>
<text x="348.7" y="92.9">MALE_4</text>
<text x="348.7" y="95.5">MALE_5</text>
<text x="351.7" y="113.9">KP1</text>
<text x="163.2" y="119.3">INPUT_5</text>
<text x="250.4" y="118">OUT_2</text>
<text x="250.4" y="115.4">OUT_3</text>
<text x="304.7" y="114.4">OUT_4</text>
<text x="304.7" y="117">OUT_5</text>
<text x="351.7" y="116.6">KP2</text>
<text x="351.8" y="119.3">KP3</text>
<text x="121" y="122.4">E</text>
<text x="121" y="125.1">RS</text>
<text x="250.2" y="123.3">FEM_2</text>
<text x="250.3" y="125.9">REF4V</text>
<text x="304.7" y="122.3">REF1V</text>
<text x="304.9" y="125">FEM_5</text>
<text x="351.8" y="121.9">KP4</text>
<text x="351.8" y="124.5">KP5</text>
<text x="120.8" y="127.6">INPUT_5</text>
<text x="120.9" y="130.4">BUZZER</text>
<text x="163.2" y="128.6">INPUT_4</text>
<text x="250.2" y="128.5">FEM_3</text>
<text x="250.3" y="131.2">REF3V</text>
<text x="304.7" y="127.6">REF2V</text>
<text x="304.9" y="130.3">FEM_4</text>
<text x="351.8" y="129.8">KP7</text>
<text x="351.8" y="127.2">KP6</text>
<text x="120.8" y="132.9">INPUT_4</text>
<text x="120.8" y="135.6">INPUT_3</text>
<text x="163.2" y="137.8">INPUT_3</text>
<text x="351.9" y="132.5">KP8</text>
<text x="16.2" y="139.2">RESET</text>
<text x="120.8" y="138.2">RESET</text>
<text x="121" y="143.6">LEDR</text>
<text x="40.9" y="147">KP2</text>
<text x="41" y="149.7">KP1</text>
<text x="121" y="148.9">KP8</text>
<text x="121" y="146.2">LEDG</text>
<text x="166.7" y="148.4">LEDR</text>
<text x="42.5" y="152.3">D7</text>
<text x="42.5" y="155">D6</text>
<text x="121.1" y="151.6">KP7</text>
<text x="121.1" y="154.2">KP6</text>
<text x="42.5" y="157.6">D5</text>
<text x="42.5" y="160.3">D4</text>
<text x="121.1" y="156.9">KP5</text>
<text x="121.1" y="159.5">KP4</text>
<text x="166.5" y="159">LEDG</text>
<text x="248.8" y="159">OUT_BAT</text>
<text x="253" y="161.7">OUT_1</text>
<text x="121.1" y="162.2">KP3</text>
<text x="252.8" y="166.9">FEM_1</text>
<text x="250.9" y="172.2">BV_REF</text>
<text x="251.4" y="169.6">REF4V4</text>
<text x="258" y="174.8">B+</text>
<text x="147.2" y="207.9">OUT_5</text>
<text x="213.4" y="207.1">INPUT_5</text>
<text x="273.3" y="209.3">MALE_1</text>
<text x="21.7" y="218.5">CONTR</text>
<text x="27.8" y="221.2">RS</text>
<text x="273.8" y="219.7">REF4V4</text>
<text x="317.9" y="218.4">REF4V</text>
<text x="29.5" y="226.5">E</text>
<text x="69.2" y="222.5">CONTR</text>
<text x="147.1" y="227.7">OUT_4</text>
<text x="213.3" y="226.9">INPUT_4</text>
<text x="273.3" y="222.5">MALE_2</text>
<text x="273.3" y="233.1">MALE_3</text>
<text x="317.9" y="231.7">REF3V</text>
<text x="28" y="239.6">D4</text>
<text x="28" y="244.9">D6</text>
<text x="28" y="242.3">D5</text>
<text x="239" y="245">BV_REF</text>
<text x="273.3" y="245">MALE_4</text>
<text x="317.9" y="242.2">REF2V</text>
<text x="28" y="247.6">D7</text>
<text x="147.2" y="248.9">OUT_3</text>
<text x="213.4" y="248">INPUT_3</text>
<text x="273.3" y="256.9">MALE_5</text>
<text x="317.9" y="252.8">REF1V</text>
<text x="147.1" y="267.4">OUT_2</text>
<text x="213.7" y="266.6">LEDR</text>
<text x="147.2" y="286">OUT_1</text>
<text x="213.8" y="285.1">LEDG</text>
<text x="327.4" y="286.2">TITLE:</text>
<text x="412.3" y="289.9">REV: 1.0</text>
<text x="327.4" y="297.6">Date:</text>
<text x="401.5" y="297.6">Sheet:</text>
<text x="327.4" y="302.9">EasyEDA V5.1.3</text>
<text x="380.3" y="302.9">Drawn By:</text>
</g>
<g font-size="2.5">
<text x="31.3" y="5.1">1</text>
<text x="83.2" y="5.1">2</text>
<text x="135" y="5.1">3</text>
<text x="186.9" y="5.1">4</text>
<text x="238.7" y="5.1">5</text>
<text x="290.6" y="5.1">6</text>
<text x="342.5" y="5.1">7</text>
<text x="394.3" y="5.1">8</text>
<text x="51.7" y="23.6">Q1</text>
<text x="295.9" y="23.7">BUZZERHMB1275-12B</text>
<text x="295.9" y="21.5">BUZZER</text>
<text x="42.4" y="26.2">IRLML6244TRPBF</text>
<text x="68.6" y="28">S1M-E3/5AT</text>
<text x="68.6" y="25.6">D1</text>
<text x="113.6" y="27.2">MCP1640T-I/CHY</text>
<text x="113.6" y="24.8">U3</text>
<text x="298.8" y="27.7">1</text>
<text x="348" y="28.8">DC5V</text>
<text x="378" y="29.8">VBATT</text>
<text x="379.8" y="27.8">BATT</text>
<text x="3.1" y="31.4">A</text>
<text x="28.4" y="33">B+</text>
<text x="44.8" y="30.3">3</text>
<text x="48.2" y="31.4">D</text>
<text x="56.2" y="31.4">S</text>
<text x="59.6" y="30.3">2</text>
<text x="86.1" y="34.4">C9</text>
<text x="104.1" y="35.6">3</text>
<text x="104.1" y="30.3">6</text>
<text x="108" y="31.4">VIN</text>
<text x="115.4" y="31.4">VOUT</text>
<text x="124.7" y="35.6">4</text>
<text x="124.7" y="30.3">5</text>
<text x="263.3" y="31.8">LOWB</text>
<text x="298.8" y="33">2</text>
<text x="348.5" y="34.1">1</text>
<text x="381.1" y="32.7">VCC</text>
<text x="381.1" y="35.4">GND</text>
<text x="432.3" y="31.4">A</text>
<text x="52.7" y="41.4" transform="rotate(-90 52.7 41.4)">1</text>
<text x="53.8" y="38" transform="rotate(-90 53.8 38)">G</text>
<text x="68.9" y="39.5">100u</text>
<text x="70.2" y="36.8">C7</text>
<text x="84.7" y="39.5">10uF</text>
<text x="95.3" y="39.5">10uH</text>
<text x="96.7" y="36.8">L1</text>
<text x="104.1" y="40.9">1</text>
<text x="108" y="42">SW</text>
<text x="108" y="36.7">EN</text>
<text x="116.7" y="42">GND</text>
<text x="117.5" y="36.7">VFB</text>
<text x="124.7" y="40.9">2</text>
<text x="137.9" y="39.1">1M</text>
<text x="137.9" y="36.8">R10</text>
<text x="148.1" y="39.1">100u</text>
<text x="148.1" y="36.7">C8</text>
<text x="158.7" y="39.1">100u</text>
<text x="158.7" y="36.7">C10</text>
<text x="169.3" y="39.1">100u</text>
<text x="169.3" y="36.7">C13</text>
<text x="178.5" y="39.1">100u</text>
<text x="178.5" y="36.7">C14</text>
<text x="187.9" y="39.5">10uF</text>
<text x="187.9" y="36.8">C11</text>
<text x="197.2" y="39.5">10uF</text>
<text x="197.2" y="36.8">C12</text>
<text x="348.5" y="39.3">2</text>
<text x="55.6" y="47.4">R15</text>
<text x="137.9" y="47.3">R11</text>
<text x="262.3" y="46">R32</text>
<text x="291.5" y="47.8">R13</text>
<text x="43.5" y="52.3">10k</text>
<text x="43.5" y="49.9">R16</text>
<text x="55.6" y="50">100R</text>
<text x="137.9" y="49.7">300k</text>
<text x="262.3" y="48.4">1k</text>
<text x="291.5" y="49.9">1k</text>
<text x="368" y="52.6">FEMALE</text>
<text x="172.1" y="59.3">MCP73831OT</text>
<text x="173.4" y="54">CHRG</text>
<text x="262.3" y="57.9">R31</text>
<text x="303" y="56.9">LEDG</text>
<text x="368" y="55">connectors</text>
<text x="374.5" y="57.9">1</text>
<text x="21.2" y="62.2">DC1</text>
<text x="43.5" y="64.2">1k</text>
<text x="43.5" y="61.8">R17</text>
<text x="167.6" y="62.1">4</text>
<text x="171.5" y="63.2">VDD</text>
<text x="182.1" y="63.2">VBAT</text>
<text x="190.8" y="62.1">3</text>
<text x="211.7" y="65.9">C6</text>
<text x="262.3" y="60.3">82k</text>
<text x="291.5" y="63.2">1k</text>
<text x="291.5" y="61">R12</text>
<text x="374.5" y="60.5">2</text>
<text x="374.5" y="63.2">3</text>
<text x="374.5" y="65.8">4</text>
<text x="23.1" y="67.1">2</text>
<text x="60.5" y="69.6">BC817-40(6CT)</text>
<text x="60.5" y="67.2">Q2</text>
<text x="146.9" y="69.6">10uF</text>
<text x="146.9" y="67.2">C5</text>
<text x="160.4" y="70.9">470</text>
<text x="160.4" y="68.5">R7</text>
<text x="181.4" y="68.4">PROG</text>
<text x="190.8" y="67.4">5</text>
<text x="211.7" y="68.6">10uF</text>
<text x="303" y="70.1">LEDR</text>
<text x="374.5" y="68.4">5</text>
<text x="23.1" y="72.4">1</text>
<text x="150.9" y="77.8">LCHG</text>
<text x="167.6" y="72.7">1</text>
<text x="171.5" y="73.7">STAT</text>
<text x="183.6" y="73.7">VSS</text>
<text x="190.8" y="72.7">2</text>
<text x="201.2" y="75.2">2K</text>
<text x="201.2" y="72.5">R8</text>
<text x="3.1" y="83.3">B</text>
<text x="369.4" y="79">MALE</text>
<text x="369.4" y="81.4">connectors</text>
<text x="432.3" y="83.3">B</text>
<text x="170.7" y="89.8">1k</text>
<text x="170.7" y="84.7">R9</text>
<text x="374.5" y="84.3">1</text>
<text x="374.5" y="87">2</text>
<text x="374.5" y="89.6">3</text>
<text x="178.7" y="91.3">LDNE</text>
<text x="374.5" y="92.3">4</text>
<text x="374.5" y="94.9">5</text>
<text x="280.5" y="106.9">U1</text>
<text x="82.1" y="112.2">328P</text>
<text x="269.6" y="113.7">1</text>
<text x="276.6" y="109.8">LM339DG</text>
<text x="292.6" y="113.7">14</text>
<text x="368" y="108.1">KEYPAD</text>
<text x="368" y="110.5">Keypad4x4</text>
<text x="374.5" y="113.4">1</text>
<text x="74.3" y="115.2">ATMEGA328P-AU</text>
<text x="189.3" y="116.5">R6</text>
<text x="269.6" y="116.3">2</text>
<text x="269.6" y="119">3</text>
<text x="272.3" y="115">OUT2</text>
<text x="272.3" y="117.7">OUT1</text>
<text x="284.6" y="117.7">OUT4</text>
<text x="284.6" y="115">OUT3</text>
<text x="292.6" y="119">12</text>
<text x="292.6" y="116.3">13</text>
<text x="374.5" y="116.1">2</text>
<text x="374.5" y="118.7">3</text>
<text x="67" y="121.6">4</text>
<text x="67" y="124.3">6</text>
<text x="71" y="122.7">VCC</text>
<text x="71" y="125.3">VCC</text>
<text x="91.1" y="122.7">PC0</text>
<text x="91.1" y="125.3">PC1</text>
<text x="98.2" y="121.6">23</text>
<text x="98.2" y="124.3">24</text>
<text x="189.3" y="121.8">1k</text>
<text x="189.3" y="125.7">R5</text>
<text x="269.6" y="121.6">4</text>
<text x="269.6" y="124.3">5</text>
<text x="272.3" y="120.3">VCC</text>
<text x="272.3" y="123">-IN1</text>
<text x="272.3" y="125.6">+IN1</text>
<text x="285.2" y="123">+IN4</text>
<text x="285.8" y="120.3">GND</text>
<text x="286.4" y="125.6">-IN4</text>
<text x="292.6" y="124.3">10</text>
<text x="292.6" y="121.6">11</text>
<text x="374.5" y="121.4">4</text>
<text x="374.5" y="124">5</text>
<text x="32.1" y="130.9">R1</text>
<text x="51.7" y="129.1">10u</text>
<text x="51.7" y="126.7">C1</text>
<text x="65.5" y="126.9">18</text>
<text x="71" y="128">AVCC</text>
<text x="91.1" y="128">PC2</text>
<text x="91.1" y="130.6">PC3</text>
<text x="98.2" y="126.9">25</text>
<text x="98.2" y="129.6">26</text>
<text x="189.3" y="131">1k</text>
<text x="269.6" y="126.9">6</text>
<text x="269.6" y="129.6">7</text>
<text x="272.3" y="128.2">-IN2</text>
<text x="272.3" y="130.9">+IN2</text>
<text x="285.2" y="128.2">+IN3</text>
<text x="286.4" y="130.9">-IN3</text>
<text x="292.6" y="129.6">8</text>
<text x="292.6" y="126.9">9</text>
<text x="374.5" y="126.7">6</text>
<text x="374.5" y="129.3">7</text>
<text x="374.5" y="131.9">8</text>
<text x="3.1" y="135.1">C</text>
<text x="32.1" y="133.1">10k</text>
<text x="65.5" y="132.2">19</text>
<text x="65.5" y="134.9">22</text>
<text x="71" y="133.3">ADC6</text>
<text x="71" y="135.9">ADC7</text>
<text x="91.1" y="133.3">PC4</text>
<text x="91.1" y="135.9">PC5</text>
<text x="98.2" y="132.2">27</text>
<text x="98.2" y="134.9">28</text>
<text x="98.2" y="137.5">29</text>
<text x="189.3" y="135">R4</text>
<text x="432.3" y="135.1">C</text>
<text x="65.5" y="140.1">20</text>
<text x="71" y="141.2">AREF</text>
<text x="90.9" y="143.9">PD0</text>
<text x="91.1" y="138.6">PC6</text>
<text x="98.2" y="142.8">30</text>
<text x="101" y="140.1">RST</text>
<text x="189.3" y="140.3">1k</text>
<text x="65.5" y="145.4">12</text>
<text x="65.5" y="148.1">13</text>
<text x="71" y="146.5">PB0</text>
<text x="71" y="149.1">PB1</text>
<text x="90.9" y="146.5">PD1</text>
<text x="90.9" y="149.1">PD2</text>
<text x="98.2" y="145.4">31</text>
<text x="98.2" y="148.1">32</text>
<text x="189.3" y="145.6">R3</text>
<text x="51.6" y="156">MOSI</text>
<text x="65.5" y="150.7">14</text>
<text x="65.5" y="153.4">15</text>
<text x="71" y="151.8">PB2</text>
<text x="71" y="154.4">PB3</text>
<text x="90.9" y="151.8">PD3</text>
<text x="90.9" y="154.4">PD4</text>
<text x="98.2" y="150.7">1</text>
<text x="98.2" y="153.4">2</text>
<text x="189.3" y="150.9">1k</text>
<text x="277.9" y="153.5">LM339DG</text>
<text x="281.9" y="150.6">U2</text>
<text x="33.2" y="161.2">X1</text>
<text x="51.7" y="158.7">MISO</text>
<text x="51.8" y="161.3">SCK</text>
<text x="65.5" y="156">16</text>
<text x="65.5" y="158.7">17</text>
<text x="67" y="161.3">7</text>
<text x="71" y="157.1">PB4</text>
<text x="71" y="159.7">PB5</text>
<text x="90.9" y="157.1">PD5</text>
<text x="90.9" y="159.7">PD6</text>
<text x="98.2" y="156">9</text>
<text x="98.2" y="158.7">10</text>
<text x="98.2" y="161.3">11</text>
<text x="189.3" y="161.4">1k</text>
<text x="189.3" y="156.2">R2</text>
<text x="270.9" y="157.3">1</text>
<text x="270.9" y="160">2</text>
<text x="273.6" y="158.7">OUT2</text>
<text x="273.6" y="161.3">OUT1</text>
<text x="286" y="161.3">OUT4</text>
<text x="286" y="158.7">OUT3</text>
<text x="293.9" y="160">13</text>
<text x="293.9" y="157.3">14</text>
<text x="67" y="164">8</text>
<text x="71" y="162.4">PB6</text>
<text x="71" y="165">PB7</text>
<text x="90.9" y="162.4">PD7</text>
<text x="270.9" y="162.6">3</text>
<text x="270.9" y="165.3">4</text>
<text x="270.9" y="167.9">5</text>
<text x="273.6" y="164">VCC</text>
<text x="273.6" y="166.6">-IN1</text>
<text x="286.6" y="166.6">+IN4</text>
<text x="287.1" y="164">GND</text>
<text x="293.9" y="167.9">10</text>
<text x="293.9" y="165.3">11</text>
<text x="293.9" y="162.6">12</text>
<text x="19.9" y="171.7">C3</text>
<text x="30.5" y="170.4">16MHZ</text>
<text x="44.8" y="171.7">C4</text>
<text x="67" y="169.3">3</text>
<text x="67" y="171.9">5</text>
<text x="71" y="170.3">GND</text>
<text x="71" y="173">GND</text>
<text x="270.9" y="170.6">6</text>
<text x="270.9" y="173.2">7</text>
<text x="273.6" y="169.3">+IN1</text>
<text x="273.6" y="171.9">-IN2</text>
<text x="286.6" y="171.9">+IN3</text>
<text x="287.7" y="169.3">-IN4</text>
<text x="293.9" y="173.2">8</text>
<text x="293.9" y="170.6">9</text>
<text x="19.9" y="174.4">22p</text>
<text x="44.8" y="174.1">22p</text>
<text x="65.5" y="174.5">21</text>
<text x="71" y="175.6">GND</text>
<text x="273.6" y="174.5">+IN2</text>
<text x="287.7" y="174.5">-IN3</text>
<text x="3.1" y="187">D</text>
<text x="432.3" y="187">D</text>
<text x="171.1" y="197">R37</text>
<text x="186.8" y="195.4">OP5</text>
<text x="186.8" y="197.8">OPTO</text>
<text x="171.1" y="199.4">220</text>
<text x="48.8" y="211.6">1</text>
<text x="48.8" y="214.2">2</text>
<text x="52.2" y="212.6">GND</text>
<text x="52.2" y="215.3">VCC</text>
<text x="186.7" y="215.3">OP4</text>
<text x="304.4" y="215.4">3.3k</text>
<text x="304.4" y="212.8">R24</text>
<text x="346.9" y="215.1">10k</text>
<text x="347" y="212.7">R19</text>
<text x="48.8" y="216.9">3</text>
<text x="48.8" y="219.5">4</text>
<text x="52.2" y="217.9">V0</text>
<text x="52.2" y="220.6">RS</text>
<text x="171.1" y="216.8">R36</text>
<text x="171.1" y="219.3">220</text>
<text x="186.7" y="217.7">OPTO</text>
<text x="48.8" y="222.2">5</text>
<text x="48.8" y="224.8">6</text>
<text x="48.8" y="227.5">7</text>
<text x="52.2" y="223.2">R/W</text>
<text x="52.2" y="225.9">E</text>
<text x="91.9" y="224.4">10K</text>
<text x="91.9" y="222.2">R18</text>
<text x="304.6" y="226.1">R25</text>
<text x="346.9" y="227">10k</text>
<text x="347" y="224.6">R20</text>
<text x="48.8" y="230.1">8</text>
<text x="48.8" y="232.8">9</text>
<text x="52.2" y="228.5">D0</text>
<text x="52.2" y="231.2">D1</text>
<text x="52.2" y="233.8">D2</text>
<text x="304.6" y="228.4">10k</text>
<text x="3.1" y="238.8">E</text>
<text x="47.2" y="235.4">10</text>
<text x="47.2" y="238">11</text>
<text x="52.2" y="236.5">D3</text>
<text x="52.2" y="239.1">D4</text>
<text x="171.1" y="238">R35</text>
<text x="186.8" y="236.4">OP3</text>
<text x="186.8" y="238.8">OPTO</text>
<text x="262.3" y="239.2">R29</text>
<text x="304.6" y="238">R26</text>
<text x="346.9" y="238.9">10k</text>
<text x="347" y="236.5">R21</text>
<text x="432.3" y="238.8">E</text>
<text x="47.2" y="240.7">12</text>
<text x="47.2" y="243.3">13</text>
<text x="47.2" y="246">14</text>
<text x="52.2" y="241.7">D5</text>
<text x="52.2" y="244.4">D6</text>
<text x="171.1" y="240.4">220</text>
<text x="262.3" y="241.6">4.7k</text>
<text x="304.6" y="240.3">10k</text>
<text x="347" y="245.8">R22</text>
<text x="47.2" y="248.6">15</text>
<text x="47.2" y="251.3">16</text>
<text x="52.2" y="247">D7</text>
<text x="52.2" y="249.7">LED+</text>
<text x="262.3" y="249.8">R30</text>
<text x="304.6" y="249.9">R27</text>
<text x="346.9" y="248.2">10k</text>
<text x="31.8" y="255.4">R14</text>
<text x="33.2" y="252.7">1k</text>
<text x="52.2" y="252.3">LED-</text>
<text x="53" y="257.8">16x2 LCD (HD44780)</text>
<text x="66.2" y="253.8">LCD</text>
<text x="171.1" y="256.5">R34</text>
<text x="186.8" y="254.9">OP2</text>
<text x="186.8" y="257.4">OPTO</text>
<text x="262.3" y="252.1">10k</text>
<text x="304.6" y="252.2">10k</text>
<text x="347" y="257.7">R23</text>
<text x="171" y="258.9">220</text>
<text x="304.6" y="261.8">R28</text>
<text x="346.9" y="260.1">10k</text>
<text x="304.6" y="264.1">10k</text>
<text x="40.8" y="274.8">ISP</text>
<text x="171.1" y="275.1">R33</text>
<text x="186.8" y="273.5">OP1</text>
<text x="186.8" y="275.9">OPTO</text>
<text x="31.6" y="280.4">1</text>
<text x="35" y="281.4">MISO</text>
<text x="40.8" y="277.2">ISP-6P</text>
<text x="44.7" y="281.4">VCC</text>
<text x="51.7" y="280.4">2</text>
<text x="171.1" y="277.5">220</text>
<text x="17.3" y="283">MISO</text>
<text x="31.6" y="285.7">3</text>
<text x="35" y="286.7">SCK</text>
<text x="43.4" y="286.7">MOSI</text>
<text x="51.7" y="285.7">4</text>
<text x="61.5" y="285.3">MOSI</text>
<text x="18.7" y="288.3">SCK</text>
<text x="19" y="293.6">RST</text>
<text x="31.6" y="291">5</text>
<text x="35" y="292">RST</text>
<text x="44.2" y="292">GND</text>
<text x="51.7" y="291">6</text>
<text x="31.3" y="306.4">1</text>
<text x="83.2" y="306.4">2</text>
<text x="135" y="306.4">3</text>
<text x="186.9" y="306.4">4</text>
<text x="238.7" y="306.4">5</text>
<text x="290.6" y="306.4">6</text>
<text x="342.5" y="306.4">7</text>
<text x="394.3" y="306.4">8</text>
</g>
<g font-size="2.3">
<text x="180.7" y="200.5">1</text>
<text x="196.4" y="200.5">4</text>
<text x="180.7" y="205.8">2</text>
<text x="196.4" y="205.8">3</text>
<text x="180.7" y="220.3">1</text>
<text x="196.4" y="220.3">4</text>
<text x="180.7" y="225.6">2</text>
<text x="196.4" y="225.6">3</text>
<text x="180.7" y="241.5">1</text>
<text x="196.4" y="241.5">4</text>
<text x="180.7" y="246.8">2</text>
<text x="196.4" y="246.8">3</text>
<text x="180.7" y="260">1</text>
<text x="196.4" y="260">4</text>
<text x="180.7" y="265.3">2</text>
<text x="196.4" y="265.3">3</text>
<text x="180.7" y="278.5">1</text>
<text x="196.4" y="278.5">4</text>
<text x="180.7" y="283.8">2</text>
<text x="196.4" y="283.8">3</text>
</g>
<text font-size="1.9" x="173.4" y="56.6">MCP738312</text>
</svg>
